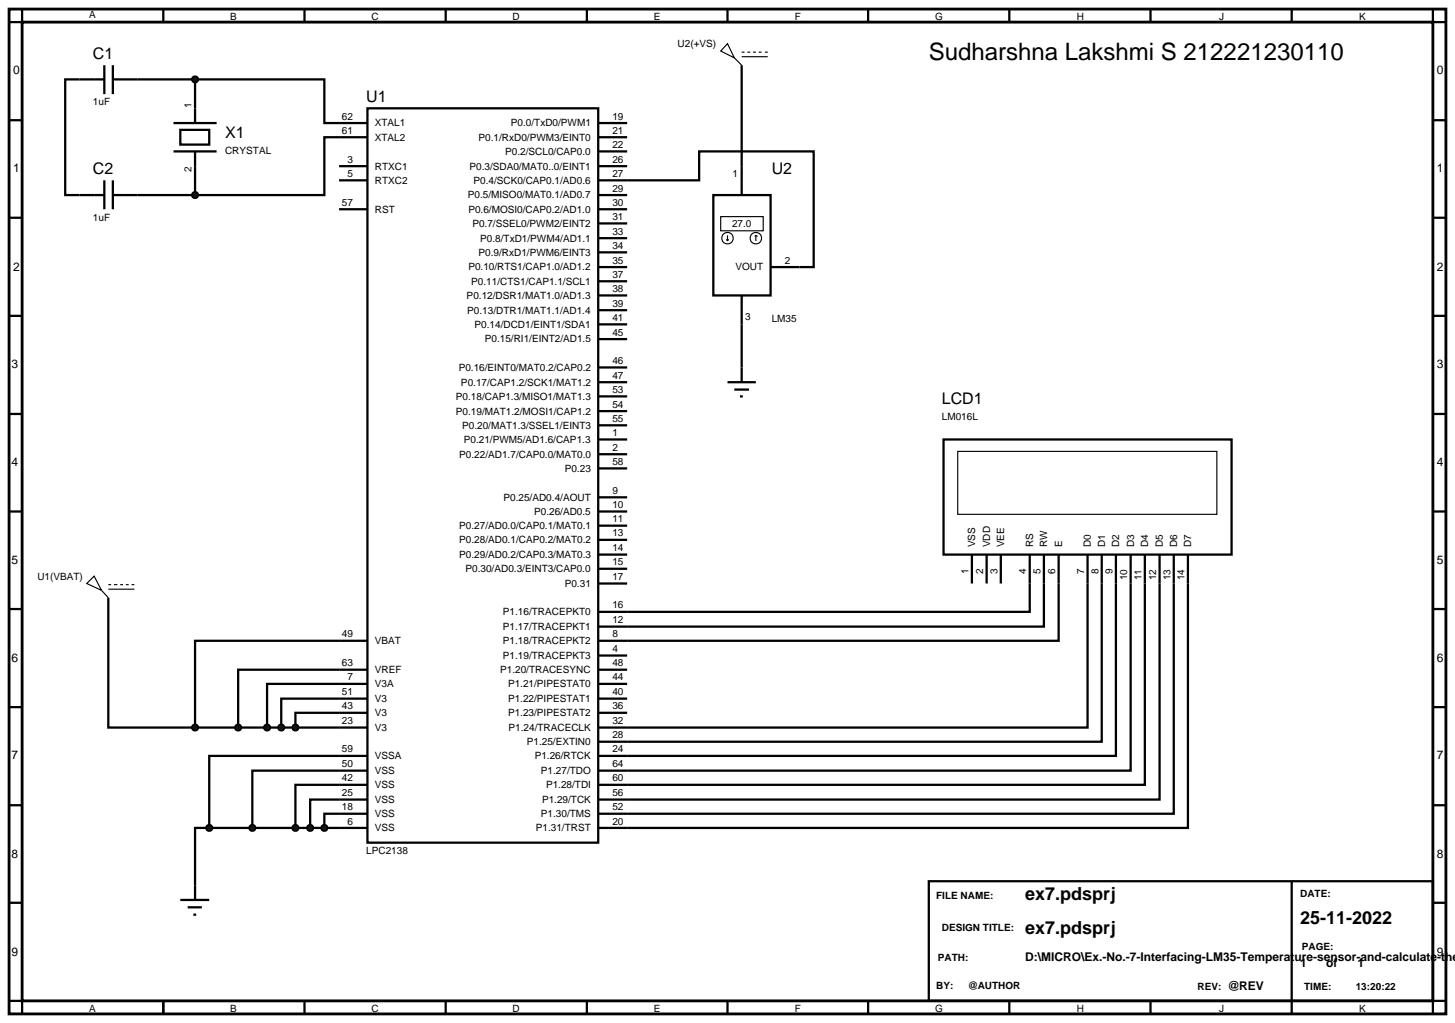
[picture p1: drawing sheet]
<svg xmlns="http://www.w3.org/2000/svg" width="257mm" height="180mm" viewBox="0 0 257 180" stroke-linecap="round" stroke-linejoin="round" font-family="sans-serif">
<path d="M1.6 1.6h253.4v177.2h-253.4zM3.9 3.9h248.8v172.6h-248.8z" fill="none" stroke="#000" stroke-width=".5"/>
<g fill="none" stroke="#000" stroke-width=".4">
<path d="M3.9 1.6v2.3h-2.3M14 14h-2.5v20.4h2.5M24.2 14h10.2M28.8 1.6v2.3M34.4 14h22.8v7.7h7.6M34.4 14v5.1M53.7 1.6v2.3M64.8 19.1h40.7v129.5h-40.7zM78.6 1.6v2.3M103.5 1.6v2.3M128.3 1.6v2.3M130.8 11.5v17.8"/>
<path d="M153.1 1.6v2.3M178 1.6v2.3M202.9 1.6v2.3M227.8 1.6v2.3M252.7 1.6v2.3h2.3M1.6 21.2h2.3M1.6 38.4h2.3M24.2 34.4h10.2M34.4 29.3v5.1M59.8 29.3h5M59.8 31.8h5M59.8 36.9h5"/>
<path d="M64.8 24.2h-7.6v10.2h-22.8M105.5 31.8h17.8v-5.1h20.2v20.4h-2.5M105.5 34.4h5.1M105.5 21.7h5.1M105.5 24.2h5.1M105.5 26.7h5.1M105.5 29.3h5.1M105.5 36.9h5.1M105.5 39.4h5.1M252.7 21.2h2.3M252.7 38.4h2.3M1.6 55.7h2.3"/>
<path d="M105.5 42h5.1M105.5 44.5h5.1M105.5 47.1h5.1M105.5 49.6h5.1M105.5 52.1h5.1M105.5 54.7h5.1M105.5 57.2h5.1M105.5 59.8h5.1M130.8 57.2v7.6M252.7 55.7h2.3M1.6 73h2.3M105.5 64.8h5.1"/>
<path d="M105.5 67.4h5.1M105.5 69.9h5.1M105.5 72.5h5.1M105.5 75h5.1M105.5 77.5h5.1M166.4 77.5h50.8v20.3h-50.8zM252.7 73h2.3M1.6 90.2h2.3M105.5 90.2h5.1M105.5 80.1h5.1M105.5 82.6h5.1M105.5 87.7h5.1"/>
<path d="M105.5 92.7h5.1M105.5 95.2h5.1M105.5 97.8h5.1M171.4 97.8v5.1M174 97.8v5.1M176.5 97.8v5.1M181.6 97.8v10.1h-76.1M184.1 97.8v12.7h-78.6M186.7 97.8v15.2h-81.2M191.8 97.8v30.5h-86.3M194.3 97.8v33h-88.8M196.8 97.8v35.5h-91.3"/>
<path d="M199.4 97.8v38.1h-93.9M201.9 97.8v40.6h-96.4M204.5 97.8v43.2h-99M207 97.8v45.7h-101.5M209.5 97.8v48.2h-104M252.7 90.2h2.3M1.6 107.4h2.3M19.1 105.4v22.9h15.3M64.8 113h-30.4v15.3M64.8 118.1h-22.8v10.2M105.5 100.3h5.1M105.5 118.1h5.1"/>
<path d="M105.5 115.6h5.1M105.5 102.9h5.1M252.7 107.4h2.3M1.6 124.7h2.3M34.4 128.3h30.4M64.8 120.6h-17.7v7.7M64.8 123.2h-15.2v5.1M64.8 125.7h-12.7v2.6M64.8 133.3h-27.9v12.7M64.8 135.9h-20.3v10.1M64.8 138.4h-12.7v7.6M105.5 120.6h5.1"/>
<path d="M105.5 123.2h5.1M105.5 125.7h5.1M252.7 124.7h2.3M1.6 142h2.3M1.6 159.2h2.3M31.8 158.7h5.1M33.1 160h2.5M36.9 146h-2.5v12.7M36.9 146h27.9M64.8 143.5h-7.6v2.5M64.8 141h-10.1v5M163.8 155.4h88.9v21.1h-88.9z"/>
<path d="M227.8 155.4v23.4M252.7 142h2.3M252.7 159.2h2.3M1.6 176.5h2.3v2.3M28.8 176.5v2.3M34.1 161.3h.5M53.7 176.5v2.3M78.6 176.5v2.3M103.5 176.5v2.3M128.3 176.5v2.3M153.1 176.5v2.3M178 176.5v2.3"/>
<path d="M202.9 176.5v2.3M255 176.5h-2.3v2.3"/>
</g>
<g fill="none" stroke="#000" stroke-width=".2">
<path d="M128.3 7.7l1.2 2.5-2.4-1.2zM129.5 10.2l1.3 1.3M130.8 9.2h.5M130.8 10h4.6M131.8 9.2h.5M132.8 9.2h.5M133.8 9.2h.5M134.9 9.2h.5M168.9 79.6h45.7v11.1h-45.7zM15.3 102.9l1.3-1.3 1.3 2.5zM17.9 104.1l1.2 1.3M19.1 103.1h.5"/>
<path d="M19.1 103.9h4.6M20.1 103.1h.6M21.2 103.1h.5M22.2 103.1h.5M23.2 103.1h.5"/>
</g>
<g fill="#004000" stroke="#000" stroke-width=".4">
<path d="M34 128l.4-.2-.5 .5zM34.4 127.8l.4 .2 .1 .3zM34.4 128.8l.5-.5-.2 .4zM33.9 128.3l.5 .5-.3-.1z"/>
<path d="M41.7 127.9l.3-.1-.5 .5zM42 127.8l.3 .1 .2 .4zM42 128.8l.5-.5-.2 .4zM41.5 128.3l.5 .5-.3-.1z"/>
<path d="M46.7 128l.4-.2-.5 .5zM47.1 127.8l.3 .1 .2 .4zM47.1 128.8l.5-.5-.2 .4zM46.6 128.3l.5 .5-.3-.1z"/>
<path d="M49.3 127.9l.3-.1-.5 .5zM49.6 127.8l.3 .1 .2 .4zM49.6 128.8l.5-.5-.2 .4zM49.1 128.3l.5 .5-.3-.1z"/>
<path d="M51.8 127.9l.3-.1-.5 .5zM52.1 127.8l.3 .1 .2 .4zM52.1 128.8l.5-.5-.2 .4zM51.6 128.3l.5 .5-.3-.1z"/>
<path d="M36.5 145.7l.4-.2-.5 .5zM36.9 145.5l.3 .1 .2 .4zM37.4 146l-.2 .4-.3 .1zM36.4 146l.5 .5-.4-.2z"/>
<path d="M44.1 145.7l.4-.2-.5 .5zM44.5 145.5l.4 .2 .1 .3zM45 146l-.1 .3-.4 .2zM44 146l.5 .5-.3-.1z"/>
<path d="M51.8 145.6l.3-.1-.5 .5zM52.1 145.5l.3 .1 .2 .4zM52.6 146l-.1 .3-.4 .2zM51.6 146l.5 .5-.4-.2z"/>
<path d="M56.8 145.7l.4-.2-.5 .5zM57.2 145.5l.3 .1 .2 .4zM57.7 146l-.1 .3-.4 .2zM56.7 146l.5 .5-.3-.1z"/>
<path d="M54.4 145.6l.3-.1-.5 .5zM54.7 145.5l.3 .1 .2 .4zM55.2 146l-.2 .4-.3 .1zM54.2 146l.5 .5-.4-.2z"/>
</g>
<g fill="#004000">
<path d="M33.9 128.3l.5-.5 .5 .5-.5 .5z"/>
<path d="M42 127.8l.5 .5-.5 .5-.5-.5z"/>
<path d="M46.6 128.3l.5-.5 .5 .5-.5 .5z"/>
<path d="M49.1 128.3l.5-.5 .5 .5-.5 .5z"/>
<path d="M52.1 127.8l.5 .5-.5 .5-.5-.5z"/>
<path d="M36.4 146l.5-.5 .5 .5-.5 .5z"/>
<path d="M44 146l.5-.5 .5 .5-.5 .5z"/>
<path d="M52.1 145.5l.5 .5-.5 .5-.5-.5z"/>
<path d="M56.7 146l.5-.5 .5 .5-.5 .5z"/>
<path d="M54.7 145.5l.5 .5-.5 .5-.5-.5z"/>
</g>
<g fill="none" stroke="#000" stroke-width=".4">
<path d="M14 14h4.4M18.4 11.5v5.1M19.9 11.5v5.1M19.9 14h4.3M34.4 19.1v2.6M14 34.4h4.4M18.4 31.8v5.1M19.9 31.8v5.1M19.9 34.4h4.3M30.6 21.7h7.6M30.6 26.7h7.6M31.8 22.9h5.1v2.6h-5.1z"/>
<path d="M34.4 26.7v2.6M125.8 34.4h10.1v17.7h-10.1zM130.8 29.3v5.1M130.8 52.1v5.1M135.9 47.1h5.1M128.3 67.4h5M129.5 68.7h2.6M130.5 69.9h.5M130.8 64.8v2.6"/>
</g>
<g fill="none" stroke="#000" stroke-width=".2">
<path d="M127.1 38.2h7.5v2.5h-7.5zM128.1 42.2l.2 .3M128.3 41.5v1M128.5 42.2l-.2 .3M133.3 41.5l-.2 .2M133.3 41.5l.3 .2M133.3 41.5v1"/>
<circle cx="128.3" cy="42" r="1.01"/>
<circle cx="133.3" cy="42" r="1.01"/>
</g>
<g fill="#004000" stroke="#000" stroke-width=".4">
<path d="M34 13.7l.4-.2-.5 .5zM34.4 13.5l.4 .2 .1 .3zM34.4 14.5l.5-.5-.1 .3zM33.9 14l.5 .5-.3-.1z"/>
<path d="M34 34.1l.4-.2-.5 .5zM34.4 33.9l.4 .2 .1 .3zM34.4 34.9l.5-.5-.1 .3zM33.9 34.4l.5 .5-.3-.1z"/>
</g>
<g fill="#004000">
<path d="M33.9 14l.5-.5 .5 .5-.5 .5z"/>
<path d="M33.9 34.4l.5-.5 .5 .5-.5 .5z"/>
</g>
<text font-size="4.2" x="163.8" y="10.6">Sudharshna Lakshmi S 212221230110</text>
<g font-size="3.2">
<text x="180.8" y="158.8">ex7.pdsprj</text>
<text x="180.8" y="164.7">ex7.pdsprj</text>
<text x="229.3" y="162.9">25-11-2022</text>
</g>
<g font-size="2.8">
<text x="16.4" y="10.4">C1</text>
<text x="64.6" y="18">U1</text>
<text x="39.7" y="24.3">X1</text>
<text x="16.4" y="30.7">C2</text>
<text x="136.1" y="30.7">U2</text>
<text x="166.1" y="71.3">LCD1</text>
</g>
<g font-size="2.1">
<text x="2.3" y="13.1">0</text>
<text x="253.4" y="13.1">0</text>
<text x="2.3" y="30.4">1</text>
<text x="253.4" y="30.4">1</text>
<text x="2.3" y="47.7">2</text>
<text x="253.4" y="47.7">2</text>
<text x="2" y="64.9">3</text>
<text x="253.4" y="64.9">3</text>
<text x="2" y="82.2">4</text>
<text x="253.4" y="82.2">4</text>
<text x="2" y="99.4">5</text>
<text x="253.4" y="99.4">5</text>
<text x="2" y="116.7">6</text>
<text x="253.4" y="116.7">6</text>
<text x="2" y="133.9">7</text>
<text x="253.4" y="133.9">7</text>
<text x="2" y="151.2">8</text>
<text x="253.4" y="151.2">8</text>
<text x="2" y="168.5">9</text>
<text x="180.8" y="169.5">D:\MICRO\Ex.-No.-7-Interfacing-LM35-Temperature-sensor-and-calculate-the-</text>
<text x="229.3" y="170.5">1</text>
<text x="233.9" y="170.5">of</text>
<text x="239.4" y="170.5">1</text>
<text x="253.4" y="168.5">9</text>
<text x="216.5" y="174.6">@REV</text>
</g>
<g font-size="1.8">
<text x="15.7" y="3.2">A</text>
<text x="40.6" y="3.5">B</text>
<text x="65.5" y="3.5">C</text>
<text x="90.4" y="3.5">D</text>
<text x="115.3" y="3.5">E</text>
<text x="140.2" y="3.5">F</text>
<text x="164.9" y="3.5">G</text>
<text x="189.9" y="3.5">H</text>
<text x="215" y="3.5">J</text>
<text x="239.7" y="3.5">K</text>
<text x="119.5" y="8.3">U2(+VS)</text>
<text x="16.4" y="18.6">1uF</text>
<text x="33.8" y="19.1" transform="rotate(-90 33.8 19.1)">1</text>
<text x="60.3" y="21.1">62</text>
<text x="60.3" y="23.6">61</text>
<text x="66.1" y="22.3">XTAL1</text>
<text x="90.1" y="22.3">P0.0/TxD0/PWM1</text>
<text x="108" y="21.1">19</text>
<text x="108" y="23.6">21</text>
<text x="39.7" y="27.1">CRYSTAL</text>
<text x="61.3" y="28.7">3</text>
<text x="66.1" y="24.8">XTAL2</text>
<text x="66.1" y="29.9">RTXC1</text>
<text x="82.8" y="29.9">P0.3/SDA0/MAT0..0/EINT1</text>
<text x="84.4" y="24.8">P0.1/RxD0/PWM3/EINT0</text>
<text x="89.1" y="27.3">P0.2/SCL0/CAP0.0</text>
<text x="108" y="26.1">22</text>
<text x="108" y="28.7">26</text>
<text x="33.8" y="30.3" transform="rotate(-90 33.8 30.3)">2</text>
<text x="61.3" y="31.2">5</text>
<text x="66.1" y="32.4">RTXC2</text>
<text x="82.5" y="35">P0.5/MISO0/MAT0.1/AD0.7</text>
<text x="83.5" y="32.4">P0.4/SCK0/CAP0.1/AD0.6</text>
<text x="108" y="31.2">27</text>
<text x="108" y="33.8">29</text>
<text x="129.2" y="31.2">1</text>
<text x="16.4" y="38.9">1uF</text>
<text x="60.3" y="36.3">57</text>
<text x="66.1" y="37.5">RST</text>
<text x="82.6" y="37.5">P0.6/MOSI0/CAP0.2/AD1.0</text>
<text x="83.3" y="40">P0.7/SSEL0/PWM2/EINT2</text>
<text x="108" y="36.3">30</text>
<text x="108" y="38.8">31</text>
<text x="108" y="41.4">33</text>
<text x="129.1" y="40">27.0</text>
<text x="82.6" y="47.7">P0.10/RTS1/CAP1.0/AD1.2</text>
<text x="84.4" y="45.1">P0.9/RxD1/PWM6/EINT3</text>
<text x="84.7" y="42.6">P0.8/TxD1/PWM4/AD1.1</text>
<text x="108" y="43.9">34</text>
<text x="108" y="46.5">35</text>
<text x="129.7" y="47.7">VOUT</text>
<text x="138.4" y="46.5">2</text>
<text x="82.3" y="52.7">P0.12/DSR1/MAT1.0/AD1.3</text>
<text x="83.1" y="50.2">P0.11/CTS1/CAP1.1/SCL1</text>
<text x="108" y="49">37</text>
<text x="108" y="51.5">38</text>
<text x="82.4" y="55.3">P0.13/DTR1/MAT1.1/AD1.4</text>
<text x="83.7" y="57.8">P0.14/DCD1/EINT1/SDA1</text>
<text x="108" y="54.1">39</text>
<text x="108" y="56.6">41</text>
<text x="108" y="59.2">45</text>
<text x="131.4" y="56.5">3</text>
<text x="136.1" y="56.7">LM35</text>
<text x="80.9" y="65.4">P0.16/EINT0/MAT0.2/CAP0.2</text>
<text x="85.5" y="60.4">P0.15/RI1/EINT2/AD1.5</text>
<text x="108" y="64.2">46</text>
<text x="80.4" y="70.5">P0.18/CAP1.3/MISO1/MAT1.3</text>
<text x="81.3" y="68">P0.17/CAP1.2/SCK1/MAT1.2</text>
<text x="108" y="66.8">47</text>
<text x="108" y="69.3">53</text>
<text x="108" y="71.9">54</text>
<text x="80.4" y="73.1">P0.19/MAT1.2/MOSI1/CAP1.2</text>
<text x="81.5" y="75.6">P0.20/MAT1.3/SSEL1/EINT3</text>
<text x="108" y="74.4">55</text>
<text x="108" y="76.9">1</text>
<text x="166.1" y="74.1">LM016L</text>
<text x="81" y="80.7">P0.22/AD1.7/CAP0.0/MAT0.0</text>
<text x="81.8" y="78.1">P0.21/PWM5/AD1.6/CAP1.3</text>
<text x="99.6" y="83.2">P0.23</text>
<text x="108" y="79.5">2</text>
<text x="108" y="82">58</text>
<text x="88.8" y="88.3">P0.25/AD0.4/AOUT</text>
<text x="108" y="87.1">9</text>
<text x="108" y="89.6">10</text>
<text x="81" y="93.3">P0.27/AD0.0/CAP0.1/MAT0.1</text>
<text x="81" y="95.8">P0.28/AD0.1/CAP0.2/MAT0.2</text>
<text x="94.2" y="90.8">P0.26/AD0.5</text>
<text x="108" y="92.1">11</text>
<text x="108" y="94.6">13</text>
<text x="81" y="98.4">P0.29/AD0.2/CAP0.3/MAT0.3</text>
<text x="82.1" y="100.9">P0.30/AD0.3/EINT3/CAP0.0</text>
<text x="108" y="97.2">14</text>
<text x="108" y="99.7">15</text>
<text x="170.8" y="101.3" transform="rotate(-90 170.8 101.3)">1</text>
<text x="172" y="96.5" transform="rotate(-90 172 96.5)">VSS</text>
<text x="173.4" y="101.3" transform="rotate(-90 173.4 101.3)">2</text>
<text x="174.6" y="96.5" transform="rotate(-90 174.6 96.5)">VDD</text>
<text x="175.9" y="101.3" transform="rotate(-90 175.9 101.3)">3</text>
<text x="177.1" y="96.5" transform="rotate(-90 177.1 96.5)">VEE</text>
<text x="181" y="101.3" transform="rotate(-90 181 101.3)">4</text>
<text x="182.2" y="96.5" transform="rotate(-90 182.2 96.5)">RS</text>
<text x="183.5" y="101.3" transform="rotate(-90 183.5 101.3)">5</text>
<text x="184.7" y="96.5" transform="rotate(-90 184.7 96.5)">RW</text>
<text x="186.1" y="101.3" transform="rotate(-90 186.1 101.3)">6</text>
<text x="187.3" y="96.5" transform="rotate(-90 187.3 96.5)">E</text>
<text x="191.2" y="101.3" transform="rotate(-90 191.2 101.3)">7</text>
<text x="192.4" y="96.5" transform="rotate(-90 192.4 96.5)">D0</text>
<text x="193.7" y="101.3" transform="rotate(-90 193.7 101.3)">8</text>
<text x="194.9" y="96.5" transform="rotate(-90 194.9 96.5)">D1</text>
<text x="196.2" y="101.3" transform="rotate(-90 196.2 101.3)">9</text>
<text x="197.4" y="96.5" transform="rotate(-90 197.4 96.5)">D2</text>
<text x="200" y="96.5" transform="rotate(-90 200 96.5)">D3</text>
<text x="202.5" y="96.5" transform="rotate(-90 202.5 96.5)">D4</text>
<text x="205.1" y="96.5" transform="rotate(-90 205.1 96.5)">D5</text>
<text x="207.6" y="96.5" transform="rotate(-90 207.6 96.5)">D6</text>
<text x="210.1" y="96.5" transform="rotate(-90 210.1 96.5)">D7</text>
<text x="6.6" y="102.2">U1(VBAT)</text>
<text x="99.6" y="103.5">P0.31</text>
<text x="108" y="107.3">16</text>
<text x="108" y="102.3">17</text>
<text x="198.8" y="102.3" transform="rotate(-90 198.8 102.3)">10</text>
<text x="201.3" y="102.3" transform="rotate(-90 201.3 102.3)">11</text>
<text x="203.9" y="102.3" transform="rotate(-90 203.9 102.3)">12</text>
<text x="206.4" y="102.3" transform="rotate(-90 206.4 102.3)">13</text>
<text x="208.9" y="102.3" transform="rotate(-90 208.9 102.3)">14</text>
<text x="60.3" y="112.4">49</text>
<text x="66.1" y="113.6">VBAT</text>
<text x="88.7" y="108.5">P1.16/TRACEPKT0</text>
<text x="88.7" y="111.1">P1.17/TRACEPKT1</text>
<text x="88.7" y="113.6">P1.18/TRACEPKT2</text>
<text x="108" y="109.9">12</text>
<text x="108" y="112.4">8</text>
<text x="60.3" y="117.5">63</text>
<text x="61.3" y="120">7</text>
<text x="66.1" y="118.7">VREF</text>
<text x="88.2" y="118.7">P1.20/TRACESYNC</text>
<text x="88.7" y="116.2">P1.19/TRACEPKT3</text>
<text x="108" y="115">4</text>
<text x="108" y="117.5">48</text>
<text x="108" y="120">44</text>
<text x="60.3" y="125.1">43</text>
<text x="60.3" y="122.6">51</text>
<text x="66.1" y="123.8">V3</text>
<text x="66.1" y="121.2">V3A</text>
<text x="89.6" y="121.2">P1.21/PIPESTAT0</text>
<text x="89.6" y="123.8">P1.22/PIPESTAT1</text>
<text x="108" y="122.6">40</text>
<text x="108" y="125.1">36</text>
<text x="60.3" y="127.7">23</text>
<text x="66.1" y="128.9">V3</text>
<text x="66.1" y="126.3">V3</text>
<text x="89.6" y="126.3">P1.23/PIPESTAT2</text>
<text x="89.7" y="128.9">P1.24/TRACECLK</text>
<text x="92.9" y="131.4">P1.25/EXTIN0</text>
<text x="108" y="127.7">32</text>
<text x="108" y="130.2">28</text>
<text x="60.3" y="132.7">59</text>
<text x="60.3" y="137.8">42</text>
<text x="60.3" y="135.3">50</text>
<text x="66.1" y="133.9">VSSA</text>
<text x="66.1" y="136.5">VSS</text>
<text x="94.3" y="133.9">P1.26/RTCK</text>
<text x="95.4" y="136.5">P1.27/TDO</text>
<text x="108" y="132.7">24</text>
<text x="108" y="135.3">64</text>
<text x="108" y="137.8">60</text>
<text x="60.3" y="142.9">18</text>
<text x="60.3" y="140.4">25</text>
<text x="66.1" y="141.6">VSS</text>
<text x="66.1" y="139">VSS</text>
<text x="95.6" y="141.6">P1.29/TCK</text>
<text x="96.3" y="139">P1.28/TDI</text>
<text x="108" y="140.4">56</text>
<text x="108" y="142.9">52</text>
<text x="61.3" y="145.4">6</text>
<text x="66.1" y="146.6">VSS</text>
<text x="66.1" y="144.1">VSS</text>
<text x="94.5" y="146.6">P1.31/TRST</text>
<text x="95.4" y="144.1">P1.30/TMS</text>
<text x="108" y="145.4">20</text>
<text x="64.6" y="150.6">LPC2138</text>
<text x="165.1" y="158.6">FILE NAME:</text>
<text x="229.3" y="158.1">DATE:</text>
<text x="166.1" y="164.2">DESIGN TITLE:</text>
<text x="229.6" y="167.5">PAGE:</text>
<text x="165.4" y="169.5">PATH:</text>
<text x="15.7" y="178.4">A</text>
<text x="40.6" y="178.4">B</text>
<text x="65.5" y="178.4">C</text>
<text x="90.4" y="178.4">D</text>
<text x="115.3" y="178.4">E</text>
<text x="140.2" y="178.4">F</text>
<text x="164.9" y="178.4">G</text>
<text x="165.1" y="174.4">BY:</text>
<text x="170.7" y="174.4">@AUTHOR</text>
<text x="189.9" y="178.4">H</text>
<text x="211.2" y="174.6">REV:</text>
<text x="215" y="178.4">J</text>
<text x="230" y="174.6">TIME:</text>
<text x="239.1" y="174.6">13:20:22</text>
<text x="239.7" y="178.4">K</text>
</g>
</svg>
